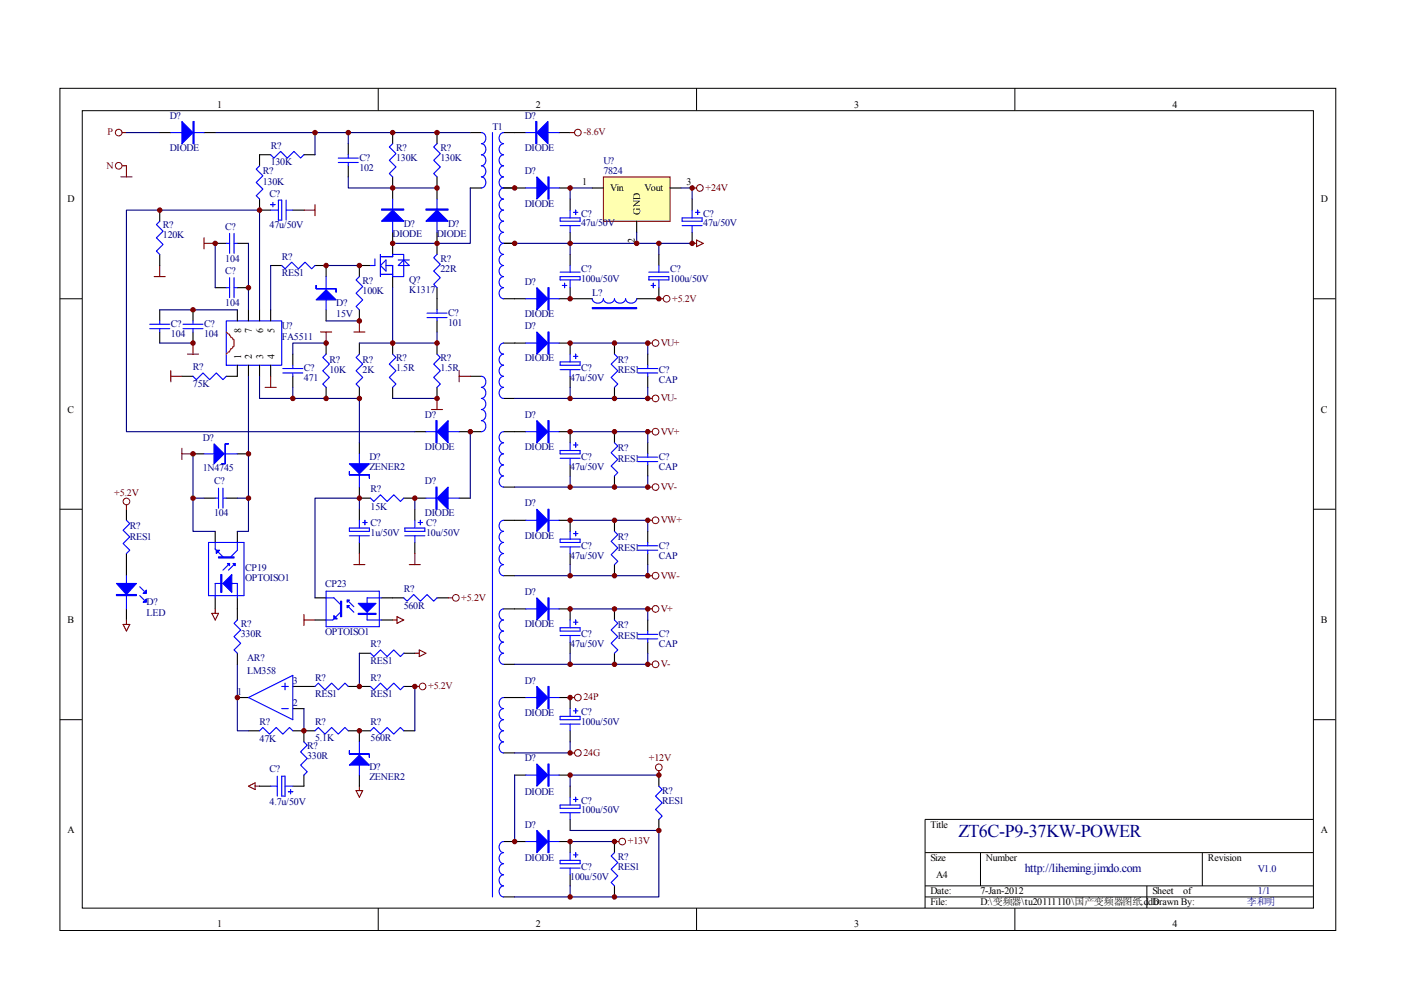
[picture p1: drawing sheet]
<svg xmlns="http://www.w3.org/2000/svg" width="297mm" height="210mm" viewBox="0 0 297 210" stroke-linecap="round" stroke-linejoin="round" font-family="sans-serif">
<g fill="none" stroke="#000" stroke-width=".21">
<path d="M12.7 18.7h270.5v178.6h-270.5zM80.2 18.7v4.7M147.7 18.7v4.7M215.2 18.7v4.7M17.4 23.5h261.1v169h-261.1zM12.7 63.3h4.7M278.4 63.3h4.7M12.7 108h4.7M278.4 108h4.7M12.7 152.6h4.7M278.4 152.6h4.7M278.4 173.7h-82.3v18.8"/>
<path d="M80.2 192.5v4.7M147.7 192.5v4.7M196.1 180.8h82.3M196.1 187.8h82.3M196.1 190.2h82.3M207.9 180.8v7M215.2 192.5v4.7M243.2 187.8v4.7M254.9 180.8v7"/>
</g>
<g fill="none" stroke="#000" stroke-width=".23">
<path d="M33.9 28.1h2.3M43.3 28.1h2.3M57.4 32.8h-2.4v2.4M64.4 32.8h2.4M73.8 30.5v2.3M73.8 35.2v2.3M83.2 28.1v2.4M83.2 37.5v4.7M92.7 28.1v2.4M92.7 37.5v4.7M99.7 28.1h2.4M99.7 39.9h2.4"/>
<path d="M106.8 28.1h4.7M106.8 39.9h4.7M118.5 28.1h2.4M118.5 39.9h2.4M33.9 44.6v2.3M33.9 53.9v2.4M45.6 51.6h2.4M50.3 51.6h2.4M55 42.2v2.4h2.4M57.4 56.3h2.3M62.1 44.6h2.3M66.8 56.3h2.3v2.3"/>
<path d="M78.5 56.3h-2.3v2.3M83.2 49.3v4.6M83.2 58.6v2.4M92.7 49.3v4.6M106.8 51.6h2.3M33.9 65.7v2.3M33.9 70.4v2.3M38.6 79.8h2.3M40.9 65.7v2.3M40.9 70.4v2.3M45.6 61h2.4M50.3 77.4v2.4h-2.3"/>
<path d="M50.3 65.7v2.3M50.3 61h2.4M52.7 65.7v2.3M52.7 77.4v2.4M55 65.7v2.3M55 77.4v2.4M57.4 65.7v2.3M57.4 77.4v2.4M62.1 75.1v2.3M62.1 79.8v2.3M69.1 65.7v2.3M69.1 72.7v2.4"/>
<path d="M76.2 65.7v2.3M76.2 72.7v2.4M83.2 72.7v2.4M92.7 61v4.7M92.7 68v2.4M92.7 72.7v2.4M99.7 79.8h2.4M106.8 63.3h4.7M106.8 72.7h4.7M118.5 63.3h2.4M118.5 72.7h2.4M40.9 96.2h2.4"/>
<path d="M50.3 96.2h2.4M69.1 82.1v2.4M76.2 82.1v2.4M76.2 93.9v2.3M83.2 82.1v2.4M88 91.5h2.3M92.7 82.1v2.4M97.4 91.5h4.7M106.8 91.5h4.7M106.8 84.5h2.3M118.5 91.5h2.4M43.3 105.6h2.3"/>
<path d="M45.6 112.7v2.3M48 105.6h2.3M50.3 112.7v2.3M76.2 103.3v2.3h2.3M76.2 108v2.3M76.2 115v2.4M85.6 105.6h4.7M88 108v2.3M88 115v2.4M97.4 105.6h2.3M106.8 103.3h2.3M106.8 110.3h4.7"/>
<path d="M118.5 110.3h2.4M45.6 126.8v2.3M50.3 126.8v2.3M66.8 126.8h2.3M66.8 131.5h2.3M76.2 138.5h2.3M80.9 126.8h4.7M80.9 131.5h2.3M85.6 138.5h2.4M92.7 126.8h2.3M106.8 122.1h2.3M106.8 129.1h4.7"/>
<path d="M118.5 129.1h2.4M50.3 147.9h2.4M52.7 154.9h2.3M62.1 154.9h4.7M62.1 145.5h4.7M62.1 150.2h2.3M64.4 154.9v2.4M73.8 154.9h4.7M73.8 145.5h4.7M76.2 154.9v2.4M85.6 154.9h2.4M85.6 145.5h2.4"/>
<path d="M106.8 140.9h2.3M106.8 159.6h2.3M106.8 147.9h4.7M118.5 147.9h2.4M55 166.7h2.4M64.4 164.3v2.4h-2.3M76.2 164.3v2.4M106.8 178.4h4.7M109.1 164.3h2.4M118.5 178.4h2.4M118.5 164.3h2.4M106.8 190.2h2.3"/>
</g>
<g fill="none" stroke="#00f" stroke-width=".23">
<path d="M36.2 28.1h7.1M55 35.2l-.7 .7 1.4 1.4-1.4 1.4 1.4 1.4-1.4 1.4 .7 .7M57.4 32.8l.7 .7 1.4-1.4 1.4 1.4 1.4-1.4 1.4 1.4 .7-.7M71.7 33.5h4.3M71.7 34.5h4.3M73.8 32.8v.7M73.8 34.5v.7M83.2 30.5l-.7 .7 1.5 1.4-1.5 1.4 1.5 1.4-1.5 1.4 .7 .7M92.7 30.5l-.8 .7 1.5 1.4-1.5 1.4 1.5 1.4-1.5 1.4 .8 .7M102.1 28.1a1.2 1.2 0 0 1 .9 1.2 1.2 1.2 0 0 1-.9 1.2 1.2 1.2 0 0 1 .9 1.1 1.2 1.2 0 0 1-.9 1.2 1.2 1.2 0 0 1 .9 1.2 1.2 1.2 0 0 1-.9 1.2 1.2 1.2 0 0 1 .9 1.1 1.2 1.2 0 0 1-.9 1.2 1.2 1.2 0 0 1 .9 1.2 1.2 1.2 0 0 1-.9 1.2M104.4 28.1v162.1M106.8 28.1a1.2 1.2 0 0 0-1 1.2 1.2 1.2 0 0 0 1 1.2 1.21 1.21 0 0 0-1 1.1 1.21 1.21 0 0 0 1 1.2 1.2 1.2 0 0 0-1 1.2 1.2 1.2 0 0 0 1 1.2 1.2 1.2 0 0 0-1 1.1 1.2 1.2 0 0 0 1 1.2 1.2 1.2 0 0 0-1 1.2 1.2 1.2 0 0 0 1 1.2 1.2 1.2 0 0 0-1 1.1 1.2 1.2 0 0 0 1 1.2 1.2 1.2 0 0 0-1 1.2 1.2 1.2 0 0 0 1 1.2 1.2 1.2 0 0 0-1 1.1 1.2 1.2 0 0 0 1 1.2 1.21 1.21 0 0 0-1 1.2 1.21 1.21 0 0 0 1 1.2 1.2 1.2 0 0 0-1 1.1 1.2 1.2 0 0 0 1 1.2 1.2 1.2 0 0 0-1 1.2 1.2 1.2 0 0 0 1 1.1 1.2 1.2 0 0 0-1 1.2 1.2 1.2 0 0 0 1 1.2 1.2 1.2 0 0 0-1 1.2 1.2 1.2 0 0 0 1 1.1 1.2 1.2 0 0 0-1 1.2 1.2 1.2 0 0 0 1 1.2 1.2 1.2 0 0 0-1 1.2 1.2 1.2 0 0 0 1 1.1"/>
<path d="M111.5 28.1h7M111.5 39.9h7M33.9 46.9l-.7 .7 1.4 1.4-1.4 1.4 1.4 1.4-1.4 1.4 .7 .7M48 51.6h.7M48.7 49.5v4.2M48.7 58.9v4.2M49.6 51.6h.7M49.6 49.5v4.2M49.6 58.9v4.2M57.4 43.4h.9M57.4 44.6h1.6M57.9 42.9v1"/>
<path d="M59 42.4h.7v4.3h-.7zM59.7 56.3l.7 .7 1.4-1.4 1.5 1.4 1.4-1.4 1.4 1.4 .7-.7M60.7 44.6h1.4M60.7 42.4v4.3M69.1 58.6v7.1M76.2 58.6l-.7 .7 1.4 1.5-1.4 1.4 1.4 1.4-1.4 1.4 .7 .7M79.5 54.9v1.4h-1M80.7 54.4h2.5v-.5h2.4v4.7h-2.4v-2.3h-1.4M80.7 53.9v4.7M80.7 58.2h2.5M80.7 56.3l1.1-1.2v2.4zM83.2 42.2v7.1"/>
<path d="M84.4 56.3l1.2-1.2 1.2 1.2zM84.4 55.1h2.4M92.7 53.9l-.8 .8 1.5 1.4-1.5 1.4 1.5 1.4-1.5 1.4 .8 .7M92.7 42.2v7.1M31.7 69.7h4.3M31.7 68.7h4.3M33.9 68v.7M33.9 69.7v.7M38.8 69.7h4.2M38.8 68.7h4.2M40.9 79.8l.7 .7 1.4-1.4 1.4 1.4 1.5-1.4 1.4 1.4 .7-.7M40.9 68v.7"/>
<path d="M40.9 69.7v.7M48 68h11.7v9.4h-11.7zM48 61h.7M49.6 61h.7M60 78.1h4.2M60 79.1h4.2M62.1 77.4v.7M62.1 79.1v.7M69.1 75.1l-.7 .7 1.4 1.4-1.4 1.4 1.4 1.4-1.4 1.4 .7 .7M76.2 75.1l-.7 .7 1.4 1.4-1.4 1.4 1.4 1.4-1.4 1.4 .7 .7M83.2 75.1l.8 .7-1.5 1.4 1.5 1.4-1.5 1.4 1.5 1.4-.8 .7M90.5 67.3h4.3"/>
<path d="M90.5 66.4h4.3M92.7 75.1l.7 .7-1.5 1.4 1.5 1.4-1.5 1.4 1.5 1.4-.7 .7M92.7 65.7v.7M92.7 67.3v.7M102.1 79.8a1.2 1.2 0 0 1 .9 1.2 1.2 1.2 0 0 1-.9 1.1 1.2 1.2 0 0 1 .9 1.2 1.2 1.2 0 0 1-.9 1.2 1.2 1.2 0 0 1 .9 1.2 1.2 1.2 0 0 1-.9 1.1 1.2 1.2 0 0 1 .9 1.2 1.2 1.2 0 0 1-.9 1.2 1.2 1.2 0 0 1 .9 1.2 1.2 1.2 0 0 1-.9 1.1M106.8 72.7a1.2 1.2 0 0 0-1 1.2 1.2 1.2 0 0 0 1 1.2 1.2 1.2 0 0 0-1 1.2 1.2 1.2 0 0 0 1 1.1 1.21 1.21 0 0 0-1 1.2 1.21 1.21 0 0 0 1 1.2 1.2 1.2 0 0 0-1 1.2 1.2 1.2 0 0 0 1 1.1 1.2 1.2 0 0 0-1 1.2 1.2 1.2 0 0 0 1 1.2M111.5 63.3h7M111.5 72.7h7M43.3 96.2h7M76.2 96.2v7.1M90.3 91.5h7.1M106.8 96.2a1.2 1.2 0 0 0-1 1.2 1.2 1.2 0 0 0 1 1.2 1.2 1.2 0 0 0-1 1.1 1.2 1.2 0 0 0 1 1.2 1.2 1.2 0 0 0-1 1.2 1.2 1.2 0 0 0 1 1.2"/>
<path d="M106.8 91.5a1.2 1.2 0 0 0-1 1.2 1.2 1.2 0 0 0 1 1.2 1.2 1.2 0 0 0-1 1.2 1.2 1.2 0 0 0 1 1.1M111.5 91.5h7M44.2 115h7.5v11.3h-7.5zM45.6 105.6h.7M45.6 115v1.4l1.7 1.7M46.3 103.5v4.2M47.3 105.6h.7M47.3 103.5v4.2M48.7 119.5l-1.4 1.4M49.9 119.5l-1.5 1.4M50.3 115v1.7l-1.4 1.4M74.1 113.6h4.2"/>
<path d="M74.1 112h4.2v.7h-4.2zM76.2 110.3v1.7M76.2 113.6v1.4M76.9 110.8h.9M77.4 110.3v1M78.5 105.6l.8 .7 1.4-1.4 1.4 1.4 1.4-1.4 1.4 1.4 .7-.7M85.8 112h4.3v.7h-4.3zM85.8 113.6h4.3M88 110.3v1.7M88 113.6v1.4M88.7 110.8h.9M89.1 110.3v1"/>
<path d="M90.3 105.6h7.1M106.8 110.3a1.2 1.2 0 0 0-1 1.2 1.2 1.2 0 0 0 1 1.2 1.2 1.2 0 0 0-1 1.1 1.2 1.2 0 0 0 1 1.2 1.2 1.2 0 0 0-1 1.2 1.2 1.2 0 0 0 1 1.2 1.2 1.2 0 0 0-1 1.1 1.2 1.2 0 0 0 1 1.2 1.2 1.2 0 0 0-1 1.2 1.2 1.2 0 0 0 1 1.2M111.5 110.3h7M45.6 126.8v-3.1h4.7v3.1M69.1 125.3h11.3v7.6h-11.3zM69.1 126.8h1.7l1.4 1.4M72.2 129.8l-1.7 1.7h-1.4M73.6 128.4l1.4 1.4M73.6 127.2l1.4 1.4M78.5 138.5l.8 .7 1.4-1.4 1.4 1.4 1.4-1.4 1.4 1.4 .7-.7M80.9 126.8h-3.1v4.7h3.1M85.6 126.8l.7 .7 1.4-1.4 1.4 1.4 1.4-1.4 1.4 1.4 .8-.7"/>
<path d="M106.8 129.1a1.2 1.2 0 0 0-1 1.2 1.2 1.2 0 0 0 1 1.2 1.2 1.2 0 0 0-1 1.1 1.2 1.2 0 0 0 1 1.2 1.2 1.2 0 0 0-1 1.2 1.2 1.2 0 0 0 1 1.2 1.2 1.2 0 0 0-1 1.1 1.2 1.2 0 0 0 1 1.2 1.2 1.2 0 0 0-1 1.2 1.2 1.2 0 0 0 1 1.2M111.5 129.1h7M52.7 147.9l9.4-4.7v9.4zM55 154.9l.7-.7 1.4 1.4 1.5-1.4 1.4 1.4 1.4-1.4 .7 .7M59.7 150.2h1.4M59.7 145.5h1.4M60.4 144.8v1.5M64.4 157.3l.7 .7-1.4 1.4 1.4 1.4-1.4 1.4 1.4 1.4-.7 .7M66.8 145.5l.7-.7 1.4 1.5 1.4-1.5 1.4 1.5 1.4-1.5 .7 .7M66.8 154.9l.7-.7 1.4 1.4 1.4-1.4 1.4 1.4 1.4-1.4 .7 .7M76.2 157.3v7M78.5 145.5l.8 .8 1.4-1.5 1.4 1.5 1.4-1.5 1.4 1.5 .7-.8"/>
<path d="M78.5 154.9l.8-.7 1.4 1.4 1.4-1.4 1.4 1.4 1.4-1.4 .7 .7M106.8 147.9a1.2 1.2 0 0 0-1 1.2 1.2 1.2 0 0 0 1 1.1 1.2 1.2 0 0 0-1 1.2 1.2 1.2 0 0 0 1 1.2 1.2 1.2 0 0 0-1 1.2 1.2 1.2 0 0 0 1 1.1 1.21 1.21 0 0 0-1 1.2 1.21 1.21 0 0 0 1 1.2 1.2 1.2 0 0 0-1 1.2 1.2 1.2 0 0 0 1 1.1M111.5 147.9h7M57.4 166.7h1.4M58.8 164.6v4.2M59.7 164.6h.7v4.2h-.7zM60.4 166.7h1.7M61.1 167.9h1M61.6 167.4v.9M106.8 178.4a1.2 1.2 0 0 0-1 1.2 1.2 1.2 0 0 0 1 1.2 1.2 1.2 0 0 0-1 1.2 1.2 1.2 0 0 0 1 1.1 1.2 1.2 0 0 0-1 1.2 1.2 1.2 0 0 0 1 1.2 1.21 1.21 0 0 0-1 1.2 1.21 1.21 0 0 0 1 1.1 1.2 1.2 0 0 0-1 1.2 1.2 1.2 0 0 0 1 1.2M111.5 164.3h7M111.5 178.4h7"/>
</g>
<path d="M48 70.4l.4 .5h.3l.2 .7h.2l.3 .4h.2v1.4h-.2v.3l-.3 .2h-.2l-.2 .7h-.3l-.4 .5" fill="none" stroke="#f00" stroke-width=".23"/>
<g fill="#00f" stroke="#00f" stroke-width=".23">
<path d="M90.3 46.9l2.4-2.3 2.3 2.3z"/>
<path d="M80.9 46.9l2.3-2.3 2.4 2.3z"/>
<path d="M67 63.6l2.1-2.1 2.2 2.1z"/>
<path d="M38.6 25.8l2.3 2.3-2.3 2.4z"/>
<path d="M92.7 91.5l2.3-2.3v4.7z"/>
<path d="M95 103.3v4.7l-2.3-2.4z"/>
<path d="M76 127.9h3.7l-1.9 1.9z"/>
<path d="M73.6 127.2h.5l-.5 .5z"/>
<path d="M73.6 128.4h.5l-.5 .5z"/>
<path d="M70.8 130.5l.7 .7h-.7z"/>
<path d="M49.1 121.8v3.8l-1.8-1.9z"/>
<path d="M49.4 119.5h.5v.4z"/>
<path d="M48.2 119.5h.5v.4z"/>
<path d="M45.9 116.7h.7l-.7 .7z"/>
<path d="M74.1 98.3h4.2l-2.1 2.1z"/>
<path d="M45.4 94.1l2.1 2.1-2.1 2.1z"/>
<path d="M74.1 162.2l2.1-2.1 2.1 2.1z"/>
<path d="M113.8 28.1l2.4-2.3v4.7z"/>
<path d="M113.8 37.5l2.4 2.4-2.4 2.3z"/>
<path d="M113.8 61l2.4 2.3-2.4 2.4z"/>
<path d="M113.8 70.4l2.4 2.3-2.4 2.4z"/>
<path d="M113.8 89.2l2.4 2.3-2.4 2.4z"/>
<path d="M113.8 108l2.4 2.3-2.4 2.4z"/>
<path d="M113.8 126.8l2.4 2.3-2.4 2.4z"/>
<path d="M113.8 145.5l2.4 2.4-2.4 2.3z"/>
<path d="M113.8 162l2.4 2.3-2.4 2.4z"/>
<path d="M113.8 176.1l2.4 2.3-2.4 2.4z"/>
<path d="M90.3 44.3h4.7v.3h-4.7z" fill-rule="evenodd"/>
<path d="M80.9 44.3h4.7v.3h-4.7z" fill-rule="evenodd"/>
<path d="M67 60.5v.7h4.3v.7v-.7h-4.3z" fill-rule="evenodd"/>
<path d="M40.9 25.8h.3v4.7h-.3z" fill-rule="evenodd"/>
<path d="M92.4 89.2h.3v4.7h-.3z" fill-rule="evenodd"/>
<path d="M92.4 103.3h.3v4.7h-.3z" fill-rule="evenodd"/>
<path d="M76 130h3.7v.3h-3.7z" fill-rule="evenodd"/>
<path d="M72.2 127.5h.2v3.3h-.2z" fill-rule="evenodd"/>
<path d="M46.8 121.8h.2v3.8h-.2z" fill-rule="evenodd"/>
<path d="M46.3 118.1h3.3v.2h-3.3z" fill-rule="evenodd"/>
<path d="M74.1 100v.7h4.2v.7v-.7h-4.2z" fill-rule="evenodd"/>
<path d="M47.7 94.1v4.2h-.7h.7v-4.2h.7z" fill-rule="evenodd"/>
<path d="M74.1 159.2v.7h4.2v.7v-.7h-4.2z" fill-rule="evenodd"/>
<path d="M113.6 25.8h.2v4.7h-.2z" fill-rule="evenodd"/>
<path d="M116.2 37.5h.2v4.7h-.2z" fill-rule="evenodd"/>
<path d="M116.2 61h.2v4.7h-.2z" fill-rule="evenodd"/>
<path d="M116.2 70.4h.2v4.7h-.2z" fill-rule="evenodd"/>
<path d="M116.2 89.2h.2v4.7h-.2z" fill-rule="evenodd"/>
<path d="M116.2 108h.2v4.7h-.2z" fill-rule="evenodd"/>
<path d="M116.2 126.8h.2v4.7h-.2z" fill-rule="evenodd"/>
<path d="M116.2 145.5h.2v4.7h-.2z" fill-rule="evenodd"/>
<path d="M116.2 162h.2v4.7h-.2z" fill-rule="evenodd"/>
<path d="M116.2 176.1h.2v4.7h-.2z" fill-rule="evenodd"/>
</g>
<g fill="none" stroke="#800000" stroke-width=".21">
<circle cx="25.2" cy="35.2" r=".71"/>
<circle cx="25.2" cy="28.1" r=".71"/>
<circle cx="96.7" cy="126.8" r=".71"/>
<circle cx="89.6" cy="145.5" r=".71"/>
</g>
<g fill="none" stroke="#800000" stroke-width=".23">
<path d="M25.6 37.5h2.4M25.9 28.1h.9M25.9 35.2h.9v2.3M32.7 58.6h2.3M33.9 56.3v2.3M43.3 50.4v2.4M43.3 51.6h2.3M64.4 44.6h2.4M66.8 43.4v2.3M36.2 78.6v2.4M36.2 79.8h2.4M39.7 75.1h2.4"/>
<path d="M40.9 72.7v2.4M57.4 79.8v2.3M68 70.4h2.3M69.1 70.4v2.3M75 70.4h2.4M76.2 68v2.4M97.4 79.8h2.3M97.4 78.6v2.4M38.6 95.1v2.3M38.6 96.2h2.3M56.2 82.1h2.4M91.5 86.8h2.3"/>
<path d="M92.7 84.5v2.3M75 119.7h2.4M76.2 117.4v2.3M86.8 119.7h2.3M88 117.4v2.3M44.9 130h1.4l-.7 1.5zM45.6 129.1v.9M64.4 131.5h2.4M64.4 130.3v2.3M83.2 131.5h1M84.2 130.8l1.4 .7-1.4 .7zM88 138.5h.9"/>
<path d="M88.9 137.8l1.4 .7-1.4 .7zM95 126.8h.9M88 145.5h.9M52.7 166.7l1.4-.7v1.4zM54.1 166.7h.9M75.5 167.6h1.4l-.7 1.4zM76.2 166.7v.9"/>
</g>
<g fill="none" stroke="#000080" stroke-width=".23">
<path d="M26.8 28.1h7.1M45.6 28.1h54.1M66.8 28.1v4.7M73.8 37.5v2.4h18.9M73.8 28.1v2.4M99.7 39.9v11.7h-16.5M45.6 51.6v9.4M52.7 51.6v14.1M57.4 56.3v9.4M69.1 56.3h7.1M33.9 65.7h16.4M33.9 72.7h7"/>
<path d="M52.7 79.8v32.9h-2.4M55 79.8v4.7h21.2v9.4M55 65.7v-21.1h-28.2v46.9h61.2M69.1 72.7h-7v2.4M69.1 68h7.1M76.2 72.7h7M83.2 61v11.7h9.5v-2.3M40.9 96.2v16.5h4.7M62.1 82.1v2.4M83.2 84.5h9.5M99.7 91.5v14.1M40.9 105.6h2.4"/>
<path d="M50.3 105.6h2.4M76.2 108v-2.4h-9.4v21.2M88 105.6v2.4M76.2 138.5v7M50.3 140.9v14h2.4M64.4 150.2v4.7M88 145.5v9.4"/>
</g>
<g fill="#800000" stroke="#800000" stroke-width=".21">
<circle cx="92.7" cy="28.1" r=".47"/>
<circle cx="83.2" cy="28.1" r=".47"/>
<circle cx="83.2" cy="51.6" r=".47"/>
<circle cx="92.7" cy="51.6" r=".47"/>
<circle cx="92.7" cy="39.9" r=".47"/>
<circle cx="83.2" cy="39.9" r=".47"/>
<circle cx="73.8" cy="28.1" r=".47"/>
<circle cx="92.7" cy="72.7" r=".47"/>
<circle cx="76.2" cy="56.3" r=".47"/>
<circle cx="69.1" cy="56.3" r=".47"/>
<circle cx="76.2" cy="68" r=".47"/>
<circle cx="92.7" cy="84.5" r=".47"/>
<circle cx="52.7" cy="61" r=".47"/>
<circle cx="40.9" cy="65.7" r=".47"/>
<circle cx="45.6" cy="51.6" r=".47"/>
<circle cx="40.9" cy="72.7" r=".47"/>
<circle cx="66.8" cy="28.1" r=".47"/>
<circle cx="83.2" cy="72.7" r=".47"/>
<circle cx="69.1" cy="84.5" r=".47"/>
<circle cx="62.1" cy="84.5" r=".47"/>
<circle cx="69.1" cy="72.7" r=".47"/>
<circle cx="55" cy="44.6" r=".47"/>
<circle cx="33.9" cy="44.6" r=".47"/>
<circle cx="99.7" cy="91.5" r=".47"/>
<circle cx="76.2" cy="84.5" r=".47"/>
<circle cx="88" cy="105.6" r=".47"/>
<circle cx="76.2" cy="105.6" r=".47"/>
<circle cx="40.9" cy="96.2" r=".47"/>
<circle cx="52.7" cy="96.2" r=".47"/>
<circle cx="52.7" cy="105.6" r=".47"/>
<circle cx="40.9" cy="105.6" r=".47"/>
<circle cx="76.2" cy="145.5" r=".47"/>
<circle cx="76.2" cy="154.9" r=".47"/>
<circle cx="88" cy="145.5" r=".47"/>
<circle cx="64.4" cy="154.9" r=".47"/>
<circle cx="109.1" cy="39.9" r=".47"/>
</g>
<path d="M128 37.6h14.1v9.3h-14.1z" fill="#ffffb0"/>
<g fill="none" stroke="#800000" stroke-width=".21">
<path d="M127.9 37.5h14.2v9.4h-14.2z"/>
<circle cx="122.5" cy="28.1" r=".71"/>
<circle cx="148.4" cy="39.9" r=".7"/>
<circle cx="139" cy="72.7" r=".71"/>
<circle cx="141.3" cy="63.3" r=".71"/>
<circle cx="139" cy="91.5" r=".71"/>
<circle cx="139" cy="84.5" r=".71"/>
<circle cx="26.8" cy="106.3" r=".71"/>
<circle cx="139" cy="110.3" r=".71"/>
<circle cx="139" cy="103.3" r=".71"/>
<circle cx="139" cy="129.1" r=".71"/>
<circle cx="139" cy="122.1" r=".71"/>
<circle cx="122.5" cy="159.6" r=".71"/>
<circle cx="122.5" cy="147.9" r=".71"/>
<circle cx="139" cy="140.8" r=".71"/>
<circle cx="131.9" cy="178.4" r=".71"/>
<circle cx="139.7" cy="162.7" r=".71"/>
</g>
<g fill="none" stroke="#000" stroke-width=".23">
<path d="M125.6 39.9h2.3M142 39.9h2.4M120.9 42.2v2.4M120.9 49.3v2.3M120.9 53.9v2.4M135 46.9v2.4M139.7 53.9v2.4M146.7 42.2v2.4M146.7 49.3v2.3M120.9 61v2.3h4.7M120.9 72.7v2.4M120.9 79.8v2.3"/>
<path d="M130.3 72.7v2.4M137.3 75.1v2.3M137.3 79.8v2.3M139.7 61v2.3h-4.7M120.9 91.5v2.4M120.9 98.6v2.3M130.3 82.1v2.4M130.3 91.5v2.4M137.3 93.9v2.3M137.3 98.6v2.3M26.8 108v2.3M26.8 117.4v4.7"/>
<path d="M120.9 110.3v2.4M120.9 117.4v2.3M130.3 100.9v2.4M130.3 110.3v2.4M130.3 119.7v2.4M137.3 112.7v2.3M137.3 117.4v2.3M26.8 129.1v2.4M50.3 129.1v2.4M50.3 138.5v2.4M120.9 129.1v2.4M120.9 136.2v2.3"/>
<path d="M130.3 129.1v2.4M130.3 138.5v2.4M137.3 131.5v2.3M137.3 136.2v2.3M120.9 147.9v2.3M120.9 154.9v2.4M120.9 166.7v2.3M120.9 173.7v2.4M120.9 178.4v2.4M130.3 178.4v2.4M139.7 164.3v2.4M139.7 173.7v2.4"/>
<path d="M120.9 185.5v2.3M130.3 187.8v2.4"/>
</g>
<g fill="#00f" stroke="#00f" stroke-width=".23">
<path d="M24.7 123.7h4.2l-2.1 2.4z"/>
<path d="M31 127v.7h-.7z"/>
<path d="M31 125.1v.7h-.7z"/>
<path d="M125.6 65.2h9.4v.3h-9.4z" fill-rule="evenodd"/>
<path d="M24.7 126.1h4.2v.2h-4.2z" fill-rule="evenodd"/>
</g>
<g fill="none" stroke="#00f" stroke-width=".23">
<path d="M118.8 46.2h4.2v.7h-4.2zM118.8 58.6h4.2v.7h-4.2zM118.8 57.7h4.2M118.8 47.8h4.2M120.9 44.6v1.6M120.9 47.8v1.5M120.9 56.3v1.4M120.9 59.3v1.7M121.6 45h.9M122.1 44.6v.9M137.6 57.7h4.2M137.6 58.6h4.2v.7h-4.2z"/>
<path d="M139.7 56.3v1.4M139.7 59.3v1.7M144.6 47.8h4.3M144.6 46.2h4.3v.7h-4.3zM146.7 44.6v1.6M146.7 47.8v1.5M147.4 45h1M147.9 44.6v.9M118.8 76.7h4.2v.7h-4.2zM118.8 78.4h4.2M119.2 60.5h1M119.7 60.1v.9"/>
<path d="M120.9 75.1v1.6M120.9 78.4v1.4M121.6 75.6h.9M122.1 75.1v.9M125.6 63.3a1.21 1.21 0 0 0 1.2 1 1.21 1.21 0 0 0 1.1-1 1.21 1.21 0 0 0 1.2 1 1.21 1.21 0 0 0 1.2-1 1.21 1.21 0 0 0 1.2 1 1.21 1.21 0 0 0 1.1-1 1.21 1.21 0 0 0 1.2 1 1.21 1.21 0 0 0 1.2-1M130.3 75.1l.7 .7-1.4 1.4 1.4 1.4-1.4 1.4 1.4 1.4-.7 .7M135.2 78.1h4.3M135.2 79.1h4.3M137.3 77.4v.7M137.3 79.1v.7M138 60.5h1M138.5 60.1v.9"/>
<path d="M118.8 95.5h4.2v.7h-4.2zM118.8 97.2h4.2M120.9 93.9v1.6M120.9 97.2v1.4M121.6 94.3h.9M122.1 93.9v.9M130.3 93.9l.7 .7-1.4 1.4 1.4 1.4-1.4 1.4 1.4 1.4-.7 .7M135.2 96.9h4.3M135.2 97.9h4.3M137.3 96.2v.7M137.3 97.9v.7M26.8 110.3l.7 .7-1.4 1.4 1.4 1.4-1.4 1.5 1.4 1.4-.7 .7"/>
<path d="M118.8 114.3h4.2v.7h-4.2zM118.8 116h4.2M120.9 112.7v1.6M120.9 116v1.4M121.6 113.1h.9M122.1 112.7v.9M130.3 112.7l.7 .7-1.4 1.4 1.4 1.4-1.4 1.4 1.4 1.4-.7 .7M135.2 115.7h4.3M135.2 116.7h4.3M137.3 115v.7M137.3 116.7v.7M26.8 122.1v7"/>
<path d="M29.6 126.3l1 .9M29.6 124.4l1 .9M50.3 131.5l-.7 .7 1.4 1.4-1.4 1.4 1.4 1.4-1.4 1.4 .7 .7M118.8 133.1h4.2v.7h-4.2zM118.8 134.7h4.2M120.9 131.5v1.6M120.9 134.7v1.5M121.6 131.9h.9M122.1 131.5v.9M130.3 131.5l.7 .7-1.4 1.4 1.4 1.4-1.4 1.4 1.4 1.4-.7 .7M135.2 134.5h4.3M135.2 135.4h4.3"/>
<path d="M137.3 133.8v.7M137.3 135.4v.8M118.8 151.9h4.2v.7h-4.2zM118.8 153.5h4.2M120.9 150.2v1.7M120.9 153.5v1.4M121.6 150.7h.9M122.1 150.2v1M118.8 170.7h4.2v.7h-4.2zM118.8 172.3h4.2M120.9 169v1.7M120.9 172.3v1.4"/>
<path d="M121.6 169.5h.9M122.1 169v1M139.7 166.7l.7 .7-1.4 1.4 1.4 1.4-1.4 1.4 1.4 1.4-.7 .7M118.8 182.4h4.2v.7h-4.2zM118.8 184.1h4.2M120.9 180.8v1.6M120.9 184.1v1.4M121.6 181.2h.9M122.1 180.8v.9M130.3 180.8l-.7 .7 1.4 1.4-1.4 1.4 1.4 1.4-1.4 1.4 .7 .7"/>
</g>
<g fill="#800000" stroke="#800000" stroke-width=".21">
<circle cx="120.9" cy="63.3" r=".47"/>
<circle cx="139.7" cy="63.3" r=".47"/>
<circle cx="120.9" cy="190.2" r=".47"/>
<circle cx="130.3" cy="178.4" r=".47"/>
<circle cx="120.9" cy="178.4" r=".47"/>
<circle cx="109.1" cy="178.4" r=".47"/>
<circle cx="139.7" cy="164.3" r=".47"/>
<circle cx="120.9" cy="164.3" r=".47"/>
<circle cx="139.7" cy="176.1" r=".47"/>
<circle cx="130.3" cy="190.2" r=".47"/>
<circle cx="120.9" cy="147.9" r=".47"/>
<circle cx="120.9" cy="159.6" r=".47"/>
<circle cx="137.3" cy="140.8" r=".47"/>
<circle cx="130.3" cy="140.8" r=".47"/>
<circle cx="137.3" cy="129.1" r=".47"/>
<circle cx="120.9" cy="129.1" r=".47"/>
<circle cx="130.3" cy="129.1" r=".47"/>
<circle cx="137.3" cy="122.1" r=".47"/>
<circle cx="130.3" cy="122.1" r=".47"/>
<circle cx="137.3" cy="110.3" r=".47"/>
<circle cx="120.9" cy="110.3" r=".47"/>
<circle cx="130.3" cy="110.3" r=".47"/>
<circle cx="120.9" cy="122.1" r=".47"/>
<circle cx="120.9" cy="140.8" r=".47"/>
<circle cx="137.3" cy="84.5" r=".47"/>
<circle cx="130.3" cy="84.5" r=".47"/>
<circle cx="137.3" cy="103.3" r=".47"/>
<circle cx="130.3" cy="103.3" r=".47"/>
<circle cx="137.3" cy="91.5" r=".47"/>
<circle cx="120.9" cy="91.5" r=".47"/>
<circle cx="130.3" cy="91.5" r=".47"/>
<circle cx="120.9" cy="103.3" r=".47"/>
<circle cx="120.9" cy="84.5" r=".47"/>
<circle cx="120.9" cy="72.7" r=".47"/>
<circle cx="137.3" cy="72.7" r=".47"/>
<circle cx="130.3" cy="72.7" r=".47"/>
<circle cx="146.7" cy="39.9" r=".47"/>
<circle cx="146.7" cy="51.6" r=".47"/>
<circle cx="109.1" cy="51.6" r=".47"/>
<circle cx="135" cy="51.6" r=".47"/>
<circle cx="139.7" cy="51.6" r=".47"/>
<circle cx="120.9" cy="51.6" r=".47"/>
<circle cx="120.9" cy="39.9" r=".47"/>
<circle cx="50.3" cy="147.9" r=".47"/>
</g>
<g fill="none" stroke="#800000" stroke-width=".23">
<path d="M120.9 28.1h.9M146.7 39.9h1M146.7 51.6h1M147.7 50.9l1.4 .7-1.4 .7zM137.3 72.7h1M139.7 63.3h.9M137.3 84.5h1M137.3 91.5h1M26.8 107v1M137.3 103.3h1M137.3 110.3h1M26.1 132.4h1.4l-.7 1.4z"/>
<path d="M26.8 131.5v.9M137.3 122.1h1M137.3 129.1h1M120.9 147.9h.9M120.9 159.6h.9M137.3 140.9h1M130.3 178.4h.9M139.7 163.4v.9"/>
</g>
<g fill="none" stroke="#000080" stroke-width=".23">
<path d="M125.6 39.9h-4.7v2.3M144.4 39.9h2.3v2.3M109.1 51.6h37.6M120.9 51.6v2.3M135 49.3v2.3M139.7 51.6v2.3M120.9 72.7h16.4v2.4M120.9 91.5h16.4v2.4M120.9 82.1v2.4M137.3 82.1v2.4h-28.2M120.9 110.3h16.4v2.4M120.9 100.9v2.4"/>
<path d="M120.9 119.7v2.4M137.3 119.7v2.4h-28.2M137.3 100.9v2.4h-28.2M120.9 129.1h16.4v2.4M120.9 138.5v2.4M137.3 138.5v2.4h-28.2M120.9 157.3v2.3h-11.8M109.1 164.3v14.1M120.9 176.1h18.8v14.1h-30.6M120.9 178.4h9.4M139.7 164.3h-18.8v2.4M120.9 187.8v2.4"/>
</g>
<text font-size="3.8" fill="#000080" x="203.2" y="177.5">ZT6C-P9-37KW-POWER</text>
<text font-size="2.5" fill="#000080" x="217.3" y="184.8">http://liheming.jimdo.com</text>
<g font-size="2.1">
<text x="46.1" y="22.9">1</text>
<text x="113.6" y="22.9">2</text>
<text x="181.1" y="22.9">3</text>
<text x="248.6" y="22.9">4</text>
<text x="123.4" y="39.3">1</text>
<text x="129.4" y="40.5">Vin</text>
<text x="136.7" y="40.5">Vout</text>
<text x="145.5" y="39.3">3</text>
<text x="14.3" y="42.8">D</text>
<text x="135.7" y="45.5" transform="rotate(-90 135.7 45.5)">GND</text>
<text x="280.1" y="42.8">D</text>
<text x="134.6" y="51.6" transform="rotate(-90 134.6 51.6)">2</text>
<text x="51.1" y="70.6" transform="rotate(-90 51.1 70.6)">8</text>
<text x="53.4" y="70.6" transform="rotate(-90 53.4 70.6)">7</text>
<text x="55.8" y="70.6" transform="rotate(-90 55.8 70.6)">6</text>
<text x="58.2" y="70.6" transform="rotate(-90 58.2 70.6)">5</text>
<text x="51.1" y="76" transform="rotate(-90 51.1 76)">1</text>
<text x="53.4" y="76" transform="rotate(-90 53.4 76)">2</text>
<text x="55.8" y="76" transform="rotate(-90 55.8 76)">3</text>
<text x="58.2" y="76" transform="rotate(-90 58.2 76)">4</text>
<text x="14.3" y="87.5">C</text>
<text x="280.1" y="87.5">C</text>
<text x="14.3" y="132.1">B</text>
<text x="280.1" y="132.1">B</text>
<text x="14.3" y="176.7">A</text>
<text x="197.3" y="175.5">Title</text>
<text x="280.1" y="176.7">A</text>
<text x="197.3" y="182.6">Size</text>
<text x="209" y="182.6">Number</text>
<text x="256.1" y="182.6">Revision</text>
<text x="197.3" y="189.6">Date:</text>
<text x="197.3" y="192">File:</text>
<text x="198.5" y="186.1">A4</text>
<text x="207.9" y="189.6">7-Jan-2012</text>
<text x="207.9" y="192">D:\变频器\tu20111110\国产变频器图纸.ddb</text>
<text x="244.3" y="189.6">Sheet</text>
<text x="244.3" y="192">Drawn By:</text>
<text x="250.9" y="189.6">of</text>
<text x="46.1" y="196.6">1</text>
<text x="113.6" y="196.6">2</text>
<text x="181.1" y="196.6">3</text>
<text x="248.6" y="196.6">4</text>
</g>
<g font-size="2.1" fill="#800000">
<text x="22.8" y="28.7">P</text>
<text x="123.7" y="28.7">-8.6V</text>
<text x="22.6" y="35.7">N</text>
<text x="149.6" y="40.5">+24V</text>
<text x="142.5" y="63.9">+5.2V</text>
<text x="140.1" y="73.3">VU+</text>
<text x="140.1" y="85.1">VU-</text>
<text x="140.1" y="92.1">VV+</text>
<text x="24.2" y="105.1">+5.2V</text>
<text x="140.1" y="103.9">VV-</text>
<text x="140.1" y="110.9">VW+</text>
<text x="140.1" y="122.7">VW-</text>
<text x="97.8" y="127.4">+5.2V</text>
<text x="140.1" y="129.7">V+</text>
<text x="140.1" y="141.5">V-</text>
<text x="90.8" y="146.1">+5.2V</text>
<text x="123.7" y="148.5">24P</text>
<text x="123.7" y="160.3">24G</text>
<text x="137.6" y="161.4">+12V</text>
<text x="133.1" y="179">+13V</text>
</g>
<g font-size="2.1" fill="#000080">
<text x="36" y="25.2">D?</text>
<text x="104.4" y="27.5">T1</text>
<text x="111.3" y="25.2">D?</text>
<text x="36" y="32">DIODE</text>
<text x="57.4" y="31.5">R?</text>
<text x="57.4" y="35.1">130K</text>
<text x="76.2" y="34.1">C?</text>
<text x="84" y="32">R?</text>
<text x="84" y="34.1">130K</text>
<text x="93.4" y="32">R?</text>
<text x="93.4" y="34.1">130K</text>
<text x="111.3" y="32">DIODE</text>
<text x="127.9" y="34.8">U?</text>
<text x="55.7" y="36.9">R?</text>
<text x="55.7" y="39.3">130K</text>
<text x="57.1" y="41.7">C?</text>
<text x="76.2" y="36.3">102</text>
<text x="111.3" y="36.9">D?</text>
<text x="127.9" y="36.9">7824</text>
<text x="111.3" y="43.8">DIODE</text>
<text x="123.2" y="45.9">C?</text>
<text x="149.1" y="45.9">C?</text>
<text x="34.5" y="48.4">R?</text>
<text x="34.5" y="50.6">120K</text>
<text x="47.8" y="48.7">C?</text>
<text x="57.1" y="48.4">47u/50V</text>
<text x="83.2" y="50.3">DIODE</text>
<text x="85.6" y="48.2">D?</text>
<text x="92.6" y="50.3">DIODE</text>
<text x="95" y="48.2">D?</text>
<text x="123.2" y="48">47u/50V</text>
<text x="149.1" y="48">47u/50V</text>
<text x="47.8" y="55.5">104</text>
<text x="47.8" y="58.1">C?</text>
<text x="59.8" y="55">R?</text>
<text x="59.8" y="58.5">RES1</text>
<text x="86.8" y="60">Q?</text>
<text x="93.4" y="55.5">R?</text>
<text x="93.4" y="57.6">22R</text>
<text x="123.2" y="57.6">C?</text>
<text x="123.2" y="59.7">100u/50V</text>
<text x="142.1" y="57.6">C?</text>
<text x="142.1" y="59.7">100u/50V</text>
<text x="47.8" y="64.9">104</text>
<text x="71.3" y="64.9">D?</text>
<text x="76.9" y="60.2">R?</text>
<text x="76.9" y="62.3">100K</text>
<text x="86.8" y="62.1">K1317</text>
<text x="111.3" y="60.5">D?</text>
<text x="125.6" y="62.8">L?</text>
<text x="36.2" y="69.4">C?</text>
<text x="36.2" y="71.5">104</text>
<text x="43.3" y="69.4">C?</text>
<text x="43.3" y="71.5">104</text>
<text x="59.8" y="69.8">U?</text>
<text x="71.3" y="67.2">15V</text>
<text x="95" y="67">C?</text>
<text x="95" y="69.1">101</text>
<text x="111.3" y="67.2">DIODE</text>
<text x="111.3" y="69.8">D?</text>
<text x="59.8" y="72.2">FA5511</text>
<text x="69.8" y="76.9">R?</text>
<text x="76.9" y="76.9">R?</text>
<text x="84" y="76.6">R?</text>
<text x="93.4" y="76.6">R?</text>
<text x="111.3" y="76.6">DIODE</text>
<text x="131" y="76.9">R?</text>
<text x="40.9" y="78.5">R?</text>
<text x="40.9" y="82.1">75K</text>
<text x="64.4" y="78.8">C?</text>
<text x="64.4" y="80.9">471</text>
<text x="69.8" y="79.2">10K</text>
<text x="76.9" y="79.2">2K</text>
<text x="84" y="78.8">1.5R</text>
<text x="93.4" y="78.8">1.5R</text>
<text x="120.9" y="80.9">47u/50V</text>
<text x="123.2" y="78.8">C?</text>
<text x="131" y="79.2">RES1</text>
<text x="139.7" y="79">C?</text>
<text x="139.7" y="81.3">CAP</text>
<text x="90.1" y="88.6">D?</text>
<text x="111.3" y="88.6">D?</text>
<text x="43" y="93.6">D?</text>
<text x="90.1" y="95.4">DIODE</text>
<text x="111.3" y="95.4">DIODE</text>
<text x="131" y="95.7">R?</text>
<text x="43" y="99.9">1N4745</text>
<text x="78.3" y="97.6">D?</text>
<text x="78.3" y="99.7">ZENER2</text>
<text x="120.9" y="99.7">47u/50V</text>
<text x="123.2" y="97.6">C?</text>
<text x="131" y="98">RES1</text>
<text x="139.7" y="97.6">C?</text>
<text x="139.7" y="99.7">CAP</text>
<text x="45.4" y="102.7">C?</text>
<text x="78.6" y="104.3">R?</text>
<text x="90.1" y="102.7">D?</text>
<text x="111.3" y="107.4">D?</text>
<text x="27.5" y="112.1">R?</text>
<text x="45.4" y="109.5">104</text>
<text x="78.6" y="108.1">15K</text>
<text x="78.6" y="111.6">C?</text>
<text x="78.6" y="113.7">1u/50V</text>
<text x="90.1" y="109.5">DIODE</text>
<text x="90.3" y="111.6">C?</text>
<text x="90.3" y="113.7">10u/50V</text>
<text x="27.5" y="114.5">RES1</text>
<text x="111.3" y="114.2">DIODE</text>
<text x="120.9" y="118.5">47u/50V</text>
<text x="123.2" y="116.3">C?</text>
<text x="131" y="114.5">R?</text>
<text x="131" y="116.8">RES1</text>
<text x="139.7" y="116.3">C?</text>
<text x="139.7" y="118.5">CAP</text>
<text x="52" y="121">CP19</text>
<text x="52" y="123.1">OPTOISO1</text>
<text x="68.9" y="124.6">CP23</text>
<text x="85.6" y="125.5">R?</text>
<text x="31.1" y="128.3">D?</text>
<text x="31.1" y="130.7">LED</text>
<text x="85.6" y="129">560R</text>
<text x="111.3" y="126.2">D?</text>
<text x="51.1" y="133">R?</text>
<text x="51.1" y="135.1">330R</text>
<text x="68.9" y="134.6">OPTOISO1</text>
<text x="78.6" y="137.3">R?</text>
<text x="111.3" y="133">DIODE</text>
<text x="120.9" y="137.3">47u/50V</text>
<text x="123.2" y="135.1">C?</text>
<text x="131" y="133.2">R?</text>
<text x="131" y="135.6">RES1</text>
<text x="139.7" y="135.1">C?</text>
<text x="139.7" y="137.3">CAP</text>
<text x="52.4" y="140.1">AR?</text>
<text x="52.4" y="142.8">LM358</text>
<text x="78.6" y="140.7">RES1</text>
<text x="50.3" y="147.3">1</text>
<text x="62.1" y="149.7">2</text>
<text x="62.1" y="145">3</text>
<text x="66.8" y="144.3">R?</text>
<text x="66.8" y="147.8">RES1</text>
<text x="78.6" y="144.3">R?</text>
<text x="78.6" y="147.8">RES1</text>
<text x="111.3" y="145">D?</text>
<text x="55" y="153.7">R?</text>
<text x="66.8" y="153.7">R?</text>
<text x="78.6" y="153.7">R?</text>
<text x="111.3" y="151.8">DIODE</text>
<text x="123.2" y="151.6">C?</text>
<text x="123.2" y="153.7">100u/50V</text>
<text x="55" y="157.4">47K</text>
<text x="65.1" y="158.8">R?</text>
<text x="65.1" y="161">330R</text>
<text x="66.8" y="157.2">5.1K</text>
<text x="78.6" y="157.2">560R</text>
<text x="111.3" y="161.4">D?</text>
<text x="57.1" y="163.8">C?</text>
<text x="78.3" y="163.3">D?</text>
<text x="78.3" y="165.5">ZENER2</text>
<text x="57.1" y="170.6">4.7u/50V</text>
<text x="111.3" y="168.5">DIODE</text>
<text x="123.2" y="170.4">C?</text>
<text x="123.2" y="172.5">100u/50V</text>
<text x="140.4" y="168.2">R?</text>
<text x="140.4" y="170.4">RES1</text>
<text x="111.3" y="175.5">D?</text>
<text x="111.3" y="182.6">DIODE</text>
<text x="123.2" y="184.4">C?</text>
<text x="131" y="182.3">R?</text>
<text x="131" y="184.4">RES1</text>
<text x="266.7" y="184.9">V1.0</text>
<text x="120.9" y="186.5">100u/50V</text>
<text x="264.3" y="192">李和明</text>
<text x="266.7" y="189.6">1/1</text>
</g>
</svg>
